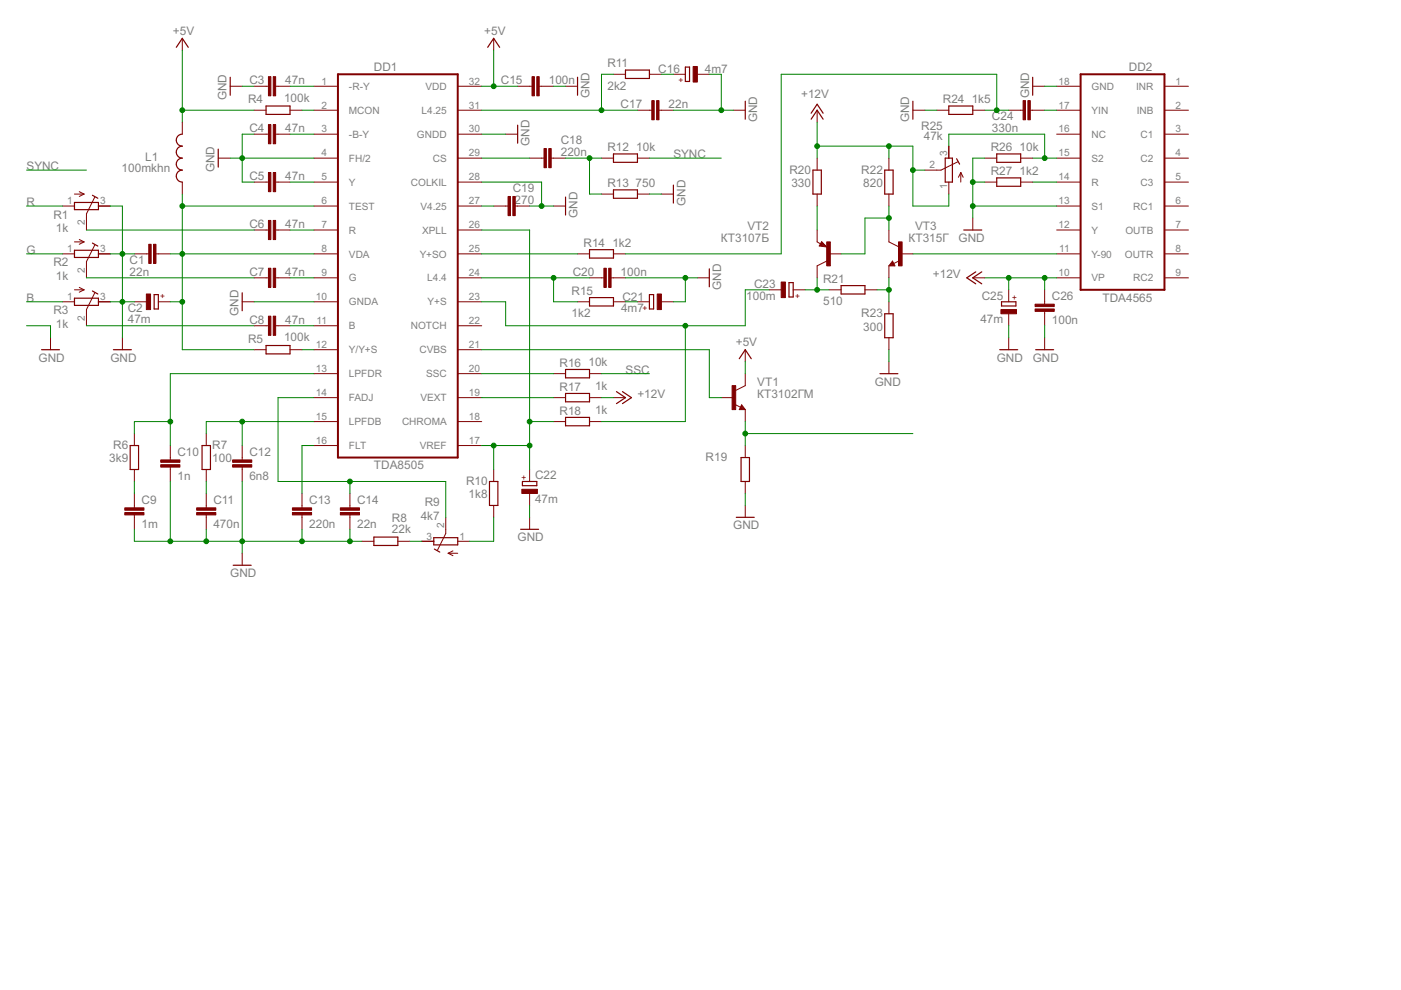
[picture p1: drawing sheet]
<svg xmlns="http://www.w3.org/2000/svg" width="297mm" height="210mm" viewBox="0 0 297 210" stroke-linecap="round" stroke-linejoin="round" font-family="sans-serif">
<path d="M71.6 15.7h25.4v81.3h-25.4zM229.1 15.7h17.8v45.7h-17.8z" fill="none" stroke="#800000" stroke-width=".42"/>
<g fill="none" stroke="#800000" stroke-width=".21">
<path d="M38.7 8.1v2.6M48.8 18.3h2.6M53.9 18.3h3M58.4 18.3h3.1M66.6 18.3h5M97 18.3h5.1M104.7 8.1v2.6M109.7 18.3h3.1M114.3 18.3h3.1M119.9 18.3h2.5M130.1 15.7h2.5M137.7 15.7h2.5"/>
<path d="M142.8 15.7h2.5M147.8 15.7h2.6M218.9 18.3h2.6M224 18.3h5.1M246.9 18.3h5.1M38.7 25.9v2.5M38.7 38.6v2.5M46.3 33.5h2.5M53.9 23.4h2.5M53.9 28.4h3M53.9 38.6h3M58.4 28.4h3.1"/>
<path d="M58.4 38.6h3.1M61.5 23.4h2.5M66.6 23.4h5M66.6 28.4h5M66.6 33.5h5M66.6 38.6h5M97 23.4h5.1M97 28.4h5.1M97 33.5h5.1M97 38.6h5.1M107.2 28.4h2.5M112.3 33.5h3"/>
<path d="M116.9 33.5h3M127.5 33.5h2.6M135.1 23.4h3.1M135.1 33.5h2.6M139.7 23.4h3.1M155.5 23.4h2.5M173.2 23.4v2.5M173.2 33.5v2.6M188.5 33.5v2.6M193.5 23.4h2.6M198.6 23.4h2.6M201.2 31v2.5"/>
<path d="M201.2 38.6v2.5M203.1 34.3l-3.6 1.8h-3.4M203.7 36.6v2M203.7 36.6l.5 1M203.7 36.6l-.5 1M206.2 23.4h2.6M208.8 33.5h2.5M208.8 38.6h2.5M213.9 23.4h3M216.4 33.5h2.5M216.4 38.6h2.5M218.4 23.4h3.1"/>
<path d="M224 23.4h5.1M224 28.4h5.1M224 33.5h5.1M224 38.6h5.1M246.9 23.4h5.1M246.9 28.4h5.1M246.9 33.5h5.1M246.9 38.6h5.1M13.3 43.7h2.5M13.3 53.8h2.5M15.8 41.1h2M15.8 51.3h2"/>
<path d="M16.8 50.8l1 .5M16.8 40.6l1 .5M17.8 51.3l-1 .5M17.8 41.1l-1 .6M20.1 41.8l-1.8 3.5v3.5M20.1 52l-1.8 3.5v3.4M20.9 43.7h2.5M20.9 53.8h2.5M28.5 53.8h3M33.1 53.8h3M53.9 48.8h3M53.9 58.9h3"/>
<path d="M58.4 48.8h3.1M58.4 58.9h3.1M66.6 43.7h5M66.6 48.8h5M66.6 53.8h5M66.6 58.9h5M97 43.7h5.1M97 48.8h5.1M97 53.8h5.1M97 58.9h5.1M104.7 43.7h3M109.2 43.7h3.1"/>
<path d="M117.4 43.7h2.5M122.4 53.8h2.6M125 58.9h3M127.5 41.1h2.6M129.6 58.9h3M130.1 53.8h2.5M135.1 41.1h2.6M140.2 41.1h2.6M147.8 58.9h2.6M173.2 41.1v2.6M173.2 48.8v2.5l.8 .4M174.2 51.2l1.1 1.2-1.6-.2z"/>
<path d="M175.3 55.4l-2.1 1v2.5M175.8 53.8h2.5M188.5 48.8v2.5l2 1M188.5 41.1v2.6M188.5 56.4v2.5M189.2 55.4l.5 1h-1.2zM190.7 55.3l-1.2 .6M191 53.8h2.5M206.2 58.9h2.6M206.2 46.2v2.6M224 43.7h5.1M224 48.8h5.1"/>
<path d="M224 53.8h5.1M224 58.9h5.1M246.9 43.7h5.1M246.9 48.8h5.1M246.9 53.8h5.1M246.9 58.9h5.1M10.7 71.6v2.5M13.3 64h2.5M15.8 61.4h2M16.8 60.9l1 .5M17.8 61.4l-1 .6M20.1 62.1l-1.8 3.5v3.5"/>
<path d="M20.9 64h2.5M26 71.6v2.5M28.5 64h2.5M33.6 64h2.5M51.4 64h2.5M53.9 69.1h3M53.9 74.1h2.5M58.4 69.1h3.1M61.5 74.1h2.5M66.6 64h5M66.6 69.1h5M66.6 74.1h5"/>
<path d="M66.6 79.2h5M97 64h5.1M97 69.1h5.1M97 74.1h5.1M97 79.2h5.1M117.4 79.2h2.5M122.4 64h2.6M125 79.2h2.5M130.1 64h2.5M135.1 64h2.6M140.2 64h2.6M158 79.2v2.6l-2 1"/>
<path d="M158 74.1v2.6M163.1 61.4h2.5M168.2 61.4h2.5M175.8 61.4h2.5M183.4 61.4h2.5M188.5 64v2.5M188.5 71.6v2.5M188.5 76.7v2.5M213.9 61.4v2.6M213.9 66.5v2.6M213.9 71.6v2.5M221.5 61.4v3.1"/>
<path d="M221.5 66v3.1M221.5 71.6v2.5M28.5 91.9v2.6M28.5 99.5v2.6M36.1 94.5v3M36.1 99v3.1M43.7 91.9v2.6M43.7 99.5v2.6M51.4 94.5v3M51.4 99v3.1M66.6 84.3h5M66.6 94.5h5"/>
<path d="M66.6 89.4h5M97 84.3h5.1M97 94.5h5.1M97 89.4h5.1M104.7 99.5v2.6M112.3 99.5v2.6M117.4 84.3h2.5M117.4 89.4h2.5M125 84.3h2.5M125 89.4h2.5M130.1 84.3h2.5M152.9 84.3h2.6"/>
<path d="M155.8 85.7l1.2 .6M157.2 85.8l.8 1h-1.3zM158 86.8v2.6M158 94.5v2.5M28.5 104.6v3.1M28.5 109.2v3M43.7 104.6v3.1M43.7 109.2v3M51.4 117.3v2.5M64 104.6v3.1M64 109.2v3M74.2 104.6v3.1"/>
<path d="M74.2 109.2v3M76.7 114.8h2.6M84.3 114.8h2.6M89.4 114.8h2.6M94.5 109.7v3.4l-1.7 3.5M95 117.3h2M95 117.3l1 .5M96 116.8l-1 .5M97 114.8h2.6M104.7 107.2v2.5M112.3 104.6v2.6M112.3 109.7v2.5"/>
<path d="M158 102.1v2.5M158 107.2v2.5"/>
</g>
<g fill="none" stroke="#800000" stroke-width=".25">
<path d="M37.4 10l1.3-1.9 1.2 1.9M48.8 16.4v3.8M103.4 10l1.3-1.9 1.2 1.9M122.4 16.4v3.8M132.6 14.9h5.1v1.7h-5.1zM145.3 14.2h.9v3.1h-.9zM218.9 16.4v3.8M38.7 28.4a1.27 1.27 0 0 0-1.3 1.3 1.27 1.27 0 0 0 1.3 1.3 1.27 1.27 0 0 0-1.3 1.3 1.27 1.27 0 0 0 1.3 1.2 1.27 1.27 0 0 0-1.3 1.3 1.27 1.27 0 0 0 1.3 1.3 1.27 1.27 0 0 0-1.3 1.2 1.27 1.27 0 0 0 1.3 1.3M46.3 31.6v3.8M56.4 22.5h5.1v1.8h-5.1zM109.7 26.5v3.9M130.1 32.6h5v1.8h-5z"/>
<path d="M142.8 39.2v3.9M158 21.5v3.8M172 25.3l1.2-1.9 1.3 1.9M172 24l1.2-1.9 1.3 1.9M172.4 36.1h1.7v5h-1.7zM187.6 36.1h1.8v5h-1.8zM193.5 21.5v3.8M200.4 33.5h1.5v5.1h-1.5zM201.2 22.5h5v1.8h-5zM202.8 33.7l.7 1.1M211.3 32.6h5.1v1.8h-5.1zM211.3 37.7h5.1v1.8h-5.1z"/>
<path d="M15.8 42.9h5.1v1.5h-5.1zM15.8 53.1h5.1v1.5h-5.1zM19.6 51.5l1.1 .7M19.6 41.4l1.1 .6M119.9 41.8v3.8M125 52.9h5.1v1.8h-5.1zM130.1 40.3h5v1.7h-5zM150.4 57v3.8M167.3 59.9h.9v3.1h-.9zM174.3 51.9h.3l-.3-.2-.3 .3 1 .2-.7-.8-.4 .6M189.2 55.9l-.1 .2h.4l-.3-.5-.5 .6h.8M204.3 48.8h3.9"/>
<path d="M206.9 57.6l-1.9 1.3 1.9 1.3M208.2 57.6l-2 1.3 2 1.3M8.8 74.1h3.8M15.8 63.2h5.1v1.5h-5.1zM19.6 61.7l1.1 .6M24 74.1h3.9M32.7 62.5h.9v3h-.9zM51.4 62.1v3.8M56.4 73.3h5.1v1.7h-5.1zM119.9 78.3h5.1v1.8h-5.1zM125 63.1h5.1v1.8h-5.1zM137.7 62.5h.9v3h-.9z"/>
<path d="M156.7 76.1l1.3-2 1.3 2M178.3 60.6h5.1v1.7h-5.1zM186.6 79.2h3.8M187.6 66.5h1.8v5.1h-1.8zM212 74.1h3.8M212.3 64h3.1v.9h-3.1zM219.6 74.1h3.8M27.6 94.5h1.8v5h-1.8zM42.8 94.5h1.8v5h-1.8zM119.9 83.4h5.1v1.8h-5.1zM119.9 88.5h5.1v1.8h-5.1zM130.7 83l1.9 1.3-1.9 1.3"/>
<path d="M132 83l1.9 1.3-1.9 1.3M157.1 97h1.8v5.1h-1.8zM157.2 86.3l.2 .3h-.4l.2-.5 .6 .6h-.8M49.4 119.8h3.9M79.3 113.9h5v1.8h-5zM92 114h5v1.5h-5zM92.1 116.4l1.1 .7M103.8 102.1h1.8v5.1h-1.8zM110.4 112.2h3.8M110.8 102.1h3v.9h-3zM156.1 109.7h3.8"/>
</g>
<g fill="#800000" stroke="#800000" stroke-width=".21">
<path d="M110.6 103.7h3.3v.9h-3.3z"/>
<path d="M139.3 62.3h.9v3.3h-.9z"/>
<path d="M129.1 56.9h.5v4h-.5z"/>
<path d="M128 56.9h.5v4h-.5z"/>
<path d="M108.7 41.7h.5v4h-.5z"/>
<path d="M107.7 41.7h.5v4h-.5z"/>
<path d="M147 14.1h.8v3.3h-.8z"/>
<path d="M139.2 21.3h.5v4.1h-.5z"/>
<path d="M138.2 21.3h.5v4.1h-.5z"/>
<path d="M217.9 21.3h.5v4.1h-.5z"/>
<path d="M216.9 21.3h.5v4.1h-.5z"/>
<path d="M190.5 51.3h.8v5.1h-.8z"/>
<path d="M175.3 51.3h.7v5.1h-.7z"/>
<path d="M165.6 59.8h.9v3.3h-.9z"/>
<path d="M155.2 81.8h.8v5h-.8z"/>
<path d="M116.4 31.5h.5v4.1h-.5z"/>
<path d="M115.3 31.5h.5v4.1h-.5z"/>
<path d="M113.8 16.3h.5v4h-.5z"/>
<path d="M112.8 16.3h.5v4h-.5z"/>
<path d="M32.6 51.8h.5v4.1h-.5z"/>
<path d="M31.5 51.8h.5v4.1h-.5z"/>
<path d="M31 62.3h.9v3.3h-.9z"/>
<path d="M57.9 16.3h.5v4h-.5z"/>
<path d="M56.9 16.3h.5v4h-.5z"/>
<path d="M57.9 26.4h.5v4.1h-.5z"/>
<path d="M56.9 26.4h.5v4.1h-.5z"/>
<path d="M57.9 36.6h.5v4h-.5z"/>
<path d="M56.9 36.6h.5v4h-.5z"/>
<path d="M57.9 46.7h.5v4.1h-.5z"/>
<path d="M56.9 46.7h.5v4.1h-.5z"/>
<path d="M57.9 56.9h.5v4h-.5z"/>
<path d="M56.9 56.9h.5v4h-.5z"/>
<path d="M57.9 67h.5v4.1h-.5z"/>
<path d="M56.9 67h.5v4.1h-.5z"/>
<path d="M26.5 108.7h4v.5h-4z"/>
<path d="M26.5 107.7h4v.5h-4z"/>
<path d="M34.1 98.5h4v.5h-4z"/>
<path d="M34.1 97.5h4v.5h-4z"/>
<path d="M41.7 108.7h4.1v.5h-4.1z"/>
<path d="M41.7 107.7h4.1v.5h-4.1z"/>
<path d="M49.3 98.5h4.1v.5h-4.1z"/>
<path d="M49.3 97.5h4.1v.5h-4.1z"/>
<path d="M62 108.7h4.1v.5h-4.1z"/>
<path d="M62 107.7h4.1v.5h-4.1z"/>
<path d="M72.2 108.7h4v.5h-4z"/>
<path d="M72.2 107.7h4v.5h-4z"/>
<path d="M212.2 65.6h3.3v.9h-3.3z"/>
<path d="M219.5 65.5h4v.5h-4z"/>
<path d="M219.5 64.5h4v.5h-4z"/>
</g>
<g fill="none" stroke="#008000" stroke-width=".21">
<path d="M38.7 10.7v15.2M51.4 18.3h2.5M61.5 18.3h5.1M102.1 18.3h7.6M104.7 10.7v7.6M117.4 18.3h2.5M130.1 15.7h-2.6v7.7M140.2 15.7h2.6M150.4 15.7h2.5v7.7M221.5 18.3h2.5M5.6 36.1h12.7M38.7 23.4h15.2"/>
<path d="M48.8 33.5h17.8M53.9 28.4h-2.5v10.2h2.5M61.5 28.4h5.1M61.5 38.6h5.1M64 23.4h2.6M102.1 33.5h10.2M102.1 28.4h5.1M102.1 38.6h12.7v5.1M102.1 23.4h33M119.9 33.5h7.6M125 33.5v7.6h2.5M137.7 33.5h15.2"/>
<path d="M142.8 23.4h12.7M173.2 31h20.3v12.7h7.7v-2.6M173.2 25.9v7.6M188.5 31v2.5M193.5 36.1h2.6M196.1 23.4h2.5M201.2 31v-2.6h20.3v5.1M206.2 38.6h2.6M208.8 33.5h-2.6v12.7M208.8 23.4h5.1M211.3 23.4v-7.7h-45.7v38.1h-33M218.9 33.5h5.1"/>
<path d="M218.9 38.6h5.1M221.5 23.4h2.5M5.6 43.7h7.7M5.6 53.8h7.7M18.3 58.9h35.6M18.3 48.8h35.6M23.4 43.7h2.6v27.9M23.4 53.8h5.1M36.1 53.8h30.5M38.7 43.7h27.9M38.7 41.1v33h15.2M61.5 58.9h5.1"/>
<path d="M61.5 48.8h5.1M102.1 48.8h10.2v50.7M102.1 43.7h2.6M102.1 58.9h22.9M102.1 53.8h20.3M112.3 43.7h5.1M117.4 58.9v5.1h5M132.6 58.9h15.2M137.7 41.1h2.5M145.3 58.9v5.1h-2.5M173.2 43.7v5.1M173.2 58.9v2.5"/>
<path d="M188.5 43.7v5.1M188.5 58.9v5.1M188.5 46.2h-5.1v7.6h-5.1M193.5 53.8h30.5M206.2 43.7h17.8M208.8 58.9h15.2M213.9 58.9v2.5M221.5 58.9v2.5M5.6 64h7.7M5.6 69.1h5.1v2.5M18.3 69.1h35.6M23.4 64h5.1"/>
<path d="M36.1 64h2.6M53.9 64h12.7M61.5 69.1h5.1M64 74.1h2.6M66.6 79.2h-30.5v15.3M102.1 74.1h48.3v10.2h2.5M102.1 79.2h15.3M127.5 79.2h10.2M132.6 64h2.5M145.3 69.1v20.3h-17.8M158 76.7v2.5M163.1 61.4h-5.1v7.7h-50.8v-5.1h-5.1"/>
<path d="M170.7 61.4h5.1M185.9 61.4h2.6M188.5 74.1v2.6M213.9 69.1v2.5M221.5 69.1v2.5M36.1 89.4h-7.6v2.5M51.4 89.4v5.1M66.6 89.4h-22.9v2.5M66.6 94.5h-2.6v10.1M66.6 84.3h-7.7v17.8h35.6v7.6M102.1 84.3h15.3M102.1 94.5h10.2"/>
<path d="M104.7 94.5v5M112.3 89.4h5.1M127.5 84.3h2.6M158 89.4v5.1M158 91.9h35.5M28.5 112.2v2.6h48.2M28.5 102.1v2.5M36.1 102.1v12.7M43.7 102.1v2.5M43.7 112.2v2.6M51.4 102.1v15.2M64 112.2v2.6"/>
<path d="M74.2 102.1v2.5M74.2 112.2v2.6M86.9 114.8h2.5M104.7 109.7v5.1h-5.1M112.3 107.2v2.5M158 104.6v2.6"/>
</g>
<g fill="#008000" stroke="#008000" stroke-width=".21">
<circle cx="51.4" cy="33.5" r=".51"/>
<circle cx="36.1" cy="114.8" r=".51"/>
<circle cx="43.7" cy="114.8" r=".51"/>
<circle cx="64" cy="114.8" r=".51"/>
<circle cx="74.2" cy="114.8" r=".51"/>
<circle cx="51.4" cy="114.8" r=".51"/>
<circle cx="114.8" cy="43.7" r=".51"/>
<circle cx="145.3" cy="58.9" r=".51"/>
<circle cx="206.2" cy="38.6" r=".51"/>
<circle cx="206.2" cy="43.7" r=".51"/>
<circle cx="152.9" cy="23.4" r=".51"/>
<circle cx="26" cy="64" r=".51"/>
<circle cx="26" cy="53.8" r=".51"/>
<circle cx="38.7" cy="43.7" r=".51"/>
<circle cx="38.7" cy="53.8" r=".51"/>
<circle cx="38.7" cy="64" r=".51"/>
<circle cx="36.1" cy="89.4" r=".51"/>
<circle cx="74.2" cy="102.1" r=".51"/>
<circle cx="51.4" cy="89.4" r=".51"/>
<circle cx="104.7" cy="94.5" r=".51"/>
<circle cx="112.3" cy="94.5" r=".51"/>
<circle cx="112.3" cy="89.4" r=".51"/>
<circle cx="145.3" cy="69.1" r=".51"/>
<circle cx="117.4" cy="58.9" r=".51"/>
<circle cx="127.5" cy="23.4" r=".51"/>
<circle cx="211.3" cy="23.4" r=".51"/>
<circle cx="221.5" cy="33.5" r=".51"/>
<circle cx="188.5" cy="31" r=".51"/>
<circle cx="173.2" cy="31" r=".51"/>
<circle cx="193.5" cy="36.1" r=".51"/>
<circle cx="213.9" cy="58.9" r=".51"/>
<circle cx="221.5" cy="58.9" r=".51"/>
<circle cx="188.5" cy="46.2" r=".51"/>
<circle cx="188.5" cy="61.4" r=".51"/>
<circle cx="173.2" cy="61.4" r=".51"/>
<circle cx="104.7" cy="18.3" r=".51"/>
<circle cx="38.7" cy="23.4" r=".51"/>
<circle cx="158" cy="91.9" r=".51"/>
<circle cx="125" cy="33.5" r=".51"/>
</g>
<g font-size="2.8" fill="#808080">
<text x="36.7" y="7.4">+5V</text>
<text x="102.7" y="7.4">+5V</text>
<text x="52.9" y="17.9">C3</text>
<text x="60.5" y="17.9">47n</text>
<text x="79.3" y="15.1">DD1</text>
<text x="106.2" y="17.9">C15</text>
<text x="116.4" y="17.9">100n</text>
<text x="128.8" y="14.3">R11</text>
<text x="139.6" y="15.5">C16</text>
<text x="149.5" y="15.5">4m7</text>
<text x="239.4" y="15.1">DD2</text>
<text x="48" y="21.3" transform="rotate(-90 48 21.3)">GND</text>
<text x="52.6" y="21.9">R4</text>
<text x="60.2" y="21.6">100k</text>
<text x="125" y="20.8" transform="rotate(-90 125 20.8)">GND</text>
<text x="128.8" y="19.1">2k2</text>
<text x="131.6" y="23">C17</text>
<text x="141.7" y="23">22n</text>
<text x="169.9" y="20.8">+12V</text>
<text x="199.9" y="21.9">R24</text>
<text x="206" y="21.8">1k5</text>
<text x="218.2" y="20.8" transform="rotate(-90 218.2 20.8)">GND</text>
<text x="52.9" y="28.1">C4</text>
<text x="60.5" y="28.1">47n</text>
<text x="160.5" y="25.9" transform="rotate(-90 160.5 25.9)">GND</text>
<text x="192.8" y="25.9" transform="rotate(-90 192.8 25.9)">GND</text>
<text x="195.3" y="27.6">R25</text>
<text x="195.9" y="29.7">47k</text>
<text x="210.3" y="28.1">330n</text>
<text x="210.3" y="25.5">C24</text>
<text x="30.8" y="34">L1</text>
<text x="112.3" y="31" transform="rotate(-90 112.3 31)">GND</text>
<text x="118.9" y="33.1">220n</text>
<text x="118.9" y="30.6">C18</text>
<text x="128.8" y="32">R12</text>
<text x="134.9" y="32">10k</text>
<text x="142.8" y="33.5">SYNC</text>
<text x="210.1" y="32">R26</text>
<text x="216.2" y="32">10k</text>
<text x="5.6" y="36.1">SYNC</text>
<text x="25.8" y="36.6">100mkhn</text>
<text x="45.5" y="36.5" transform="rotate(-90 45.5 36.5)">GND</text>
<text x="52.9" y="38.2">C5</text>
<text x="60.5" y="38.2">47n</text>
<text x="108.7" y="40.8">C19</text>
<text x="128.8" y="39.6">R13</text>
<text x="134.8" y="39.6">750</text>
<text x="167.4" y="36.8">R20</text>
<text x="167.8" y="39.6">330</text>
<text x="182.6" y="36.8">R22</text>
<text x="183" y="39.6">820</text>
<text x="210.1" y="37.1">R27</text>
<text x="216.2" y="37.1">1k2</text>
<text x="5.6" y="43.7">R</text>
<text x="11.3" y="46.3">R1</text>
<text x="109.1" y="43.3">270</text>
<text x="122.4" y="46.2" transform="rotate(-90 122.4 46.2)">GND</text>
<text x="145.3" y="43.7" transform="rotate(-90 145.3 43.7)">GND</text>
<text x="5.6" y="53.8">G</text>
<text x="11.9" y="49.3">1k</text>
<text x="52.9" y="48.4">C6</text>
<text x="60.5" y="48.4">47n</text>
<text x="123.7" y="52.3">R14</text>
<text x="129.8" y="52.3">1k2</text>
<text x="152.9" y="51.3">КТ3107Б</text>
<text x="158.5" y="48.8">VT2</text>
<text x="192.6" y="51.3">КТ315Г</text>
<text x="194" y="48.8">VT3</text>
<text x="203.2" y="51.3">GND</text>
<text x="11.3" y="56.5">R2</text>
<text x="11.9" y="59.4">1k</text>
<text x="27.5" y="58.5">22n</text>
<text x="27.5" y="56">C1</text>
<text x="52.9" y="58.5">C7</text>
<text x="60.5" y="58.5">47n</text>
<text x="121.4" y="58.5">C20</text>
<text x="131.6" y="58.5">100n</text>
<text x="174.5" y="60">R21</text>
<text x="197.8" y="58.9">+12V</text>
<text x="5.6" y="64">B</text>
<text x="121.2" y="62.5">R15</text>
<text x="131.9" y="63.7">C21</text>
<text x="152.9" y="61.5" transform="rotate(-90 152.9 61.5)">GND</text>
<text x="158.2" y="63.5">100m</text>
<text x="159.9" y="61">C23</text>
<text x="174.5" y="64.8">510</text>
<text x="208.1" y="63.5">C25</text>
<text x="223" y="63.6">C26</text>
<text x="233.7" y="64">TDA4565</text>
<text x="11.3" y="66.7">R3</text>
<text x="11.9" y="69.6">1k</text>
<text x="27.1" y="68.6">47m</text>
<text x="27.1" y="66">C2</text>
<text x="50.6" y="67" transform="rotate(-90 50.6 67)">GND</text>
<text x="52.9" y="68.7">C8</text>
<text x="60.5" y="68.7">47n</text>
<text x="121.2" y="67.3">1k2</text>
<text x="131.7" y="66.3">4m7</text>
<text x="182.6" y="67.3">R23</text>
<text x="183" y="70.1">300</text>
<text x="207.9" y="68.6">47m</text>
<text x="223" y="68.7">100n</text>
<text x="8.2" y="76.7">GND</text>
<text x="23.4" y="76.7">GND</text>
<text x="52.6" y="72.7">R5</text>
<text x="60.2" y="72.4">100k</text>
<text x="118.6" y="77.7">R16</text>
<text x="124.8" y="77.7">10k</text>
<text x="156" y="73.4">+5V</text>
<text x="211.3" y="76.7">GND</text>
<text x="219" y="76.7">GND</text>
<text x="118.6" y="82.8">R17</text>
<text x="126.2" y="82.8">1k</text>
<text x="132.6" y="79.2">SSC</text>
<text x="160.5" y="81.8">VT1</text>
<text x="185.5" y="81.8">GND</text>
<text x="118.6" y="87.9">R18</text>
<text x="126.2" y="87.9">1k</text>
<text x="135.1" y="84.3">+12V</text>
<text x="160.5" y="84.3">КТ3102ГМ</text>
<text x="24" y="95.2">R6</text>
<text x="45" y="95.2">R7</text>
<text x="23.2" y="98">3k9</text>
<text x="37.6" y="101.7">1n</text>
<text x="37.6" y="96.6">C10</text>
<text x="45" y="98">100</text>
<text x="52.9" y="101.7">6n8</text>
<text x="52.9" y="96.6">C12</text>
<text x="79.3" y="99.5">TDA8505</text>
<text x="113.4" y="101.6">C22</text>
<text x="149.6" y="97.7">R19</text>
<text x="30" y="106.8">C9</text>
<text x="45.2" y="106.8">C11</text>
<text x="65.6" y="106.8">C13</text>
<text x="75.7" y="106.8">C14</text>
<text x="90" y="107.3">R9</text>
<text x="98.8" y="102.8">R10</text>
<text x="99.4" y="105.6">1k8</text>
<text x="113.4" y="106.7">47m</text>
<text x="30" y="111.9">1m</text>
<text x="45.2" y="111.9">470n</text>
<text x="65.6" y="111.9">220n</text>
<text x="75.7" y="111.9">22n</text>
<text x="83.1" y="113">22k</text>
<text x="83.1" y="110.7">R8</text>
<text x="89.2" y="110.2">4k7</text>
<text x="155.5" y="112.2">GND</text>
<text x="109.8" y="114.8">GND</text>
<text x="48.8" y="122.4">GND</text>
</g>
<g font-size="2.4" fill="#808080">
<text x="68.1" y="17.9">1</text>
<text x="99.4" y="17.9">32</text>
<text x="224.4" y="17.9">18</text>
<text x="249.2" y="17.9">1</text>
<text x="68.1" y="23">2</text>
<text x="74" y="19.1">-R-Y</text>
<text x="90.2" y="19.1">VDD</text>
<text x="99.4" y="23">31</text>
<text x="224.4" y="23">17</text>
<text x="231.4" y="19.1">GND</text>
<text x="240.9" y="19.1">INR</text>
<text x="249.2" y="23">2</text>
<text x="68.1" y="28.1">3</text>
<text x="74" y="24.1">MCON</text>
<text x="74" y="29.2">-B-Y</text>
<text x="88.4" y="29.2">GNDD</text>
<text x="89.4" y="24.1">L4.25</text>
<text x="99.4" y="28.1">30</text>
<text x="224.4" y="28.1">16</text>
<text x="231.4" y="24.1">YIN</text>
<text x="231.4" y="29.2">NC</text>
<text x="241" y="24.1">INB</text>
<text x="241.8" y="29.2">C1</text>
<text x="249.2" y="28.1">3</text>
<text x="68.1" y="33.2">4</text>
<text x="74" y="34.3">FH/2</text>
<text x="91.8" y="34.3">CS</text>
<text x="99.4" y="33.2">29</text>
<text x="197.1" y="35.7">2</text>
<text x="200.8" y="33.2" transform="rotate(-90 200.8 33.2)">3</text>
<text x="224.4" y="33.2">15</text>
<text x="231.4" y="34.3">S2</text>
<text x="241.8" y="34.3">C2</text>
<text x="249.2" y="33.2">4</text>
<text x="68.1" y="38.2">5</text>
<text x="74" y="39.4">Y</text>
<text x="87.1" y="39.4">COLKIL</text>
<text x="99.4" y="38.2">28</text>
<text x="200.8" y="40.1" transform="rotate(-90 200.8 40.1)">1</text>
<text x="224.4" y="38.2">14</text>
<text x="231.4" y="39.4">R</text>
<text x="241.8" y="39.4">C3</text>
<text x="249.2" y="38.2">5</text>
<text x="14.2" y="43.3">1</text>
<text x="18" y="47.8" transform="rotate(-90 18 47.8)">2</text>
<text x="21.2" y="43.3">3</text>
<text x="68.1" y="43.3">6</text>
<text x="74" y="44.4">TEST</text>
<text x="89.1" y="44.4">V4.25</text>
<text x="99.4" y="43.3">27</text>
<text x="224.4" y="43.3">13</text>
<text x="231.4" y="44.4">S1</text>
<text x="240.3" y="44.4">RC1</text>
<text x="249.2" y="43.3">6</text>
<text x="14.2" y="53.5">1</text>
<text x="21.2" y="53.5">3</text>
<text x="68.1" y="48.4">7</text>
<text x="68.1" y="53.5">8</text>
<text x="74" y="49.5">R</text>
<text x="89.5" y="49.5">XPLL</text>
<text x="99.4" y="48.4">26</text>
<text x="99.4" y="53.5">25</text>
<text x="224.4" y="48.4">12</text>
<text x="224.6" y="53.5">11</text>
<text x="231.4" y="49.5">Y</text>
<text x="238.6" y="49.5">OUTB</text>
<text x="249.2" y="53.5">8</text>
<text x="249.2" y="48.4">7</text>
<text x="18" y="57.9" transform="rotate(-90 18 57.9)">2</text>
<text x="68.1" y="58.6">9</text>
<text x="74" y="54.6">VDA</text>
<text x="74" y="59.7">G</text>
<text x="89" y="54.6">Y+SO</text>
<text x="90.6" y="59.7">L4.4</text>
<text x="99.4" y="58.6">24</text>
<text x="224.4" y="58.6">10</text>
<text x="231.4" y="54.6">Y-90</text>
<text x="231.4" y="59.7">VP</text>
<text x="238.5" y="54.6">OUTR</text>
<text x="240.3" y="59.7">RC2</text>
<text x="249.2" y="58.6">9</text>
<text x="14.2" y="63.6">1</text>
<text x="21.2" y="63.6">3</text>
<text x="66.9" y="63.6">10</text>
<text x="74" y="64.8">GNDA</text>
<text x="90.7" y="64.8">Y+S</text>
<text x="99.4" y="63.6">23</text>
<text x="18" y="68.1" transform="rotate(-90 18 68.1)">2</text>
<text x="67.1" y="68.7">11</text>
<text x="74" y="69.8">B</text>
<text x="87.1" y="69.8">NOTCH</text>
<text x="99.4" y="68.7">22</text>
<text x="66.9" y="73.8">12</text>
<text x="74" y="74.9">Y/Y+S</text>
<text x="88.9" y="74.9">CVBS</text>
<text x="99.4" y="73.8">21</text>
<text x="66.9" y="78.9">13</text>
<text x="66.9" y="83.9">14</text>
<text x="74" y="80">LPFDR</text>
<text x="90.3" y="80">SSC</text>
<text x="99.4" y="78.9">20</text>
<text x="99.4" y="83.9">19</text>
<text x="66.9" y="89">15</text>
<text x="74" y="85.1">FADJ</text>
<text x="89.2" y="85.1">VEXT</text>
<text x="99.4" y="89">18</text>
<text x="66.9" y="94.1">16</text>
<text x="74" y="95.2">FLT</text>
<text x="74" y="90.1">LPFDB</text>
<text x="85.2" y="90.1">CHROMA</text>
<text x="89" y="95.2">VREF</text>
<text x="99.4" y="94.1">17</text>
<text x="94.2" y="111.9" transform="rotate(-90 94.2 111.9)">2</text>
<text x="90.4" y="114.4">3</text>
<text x="97.4" y="114.4">1</text>
</g>
<g font-size="2" fill="#800000">
<text x="143.9" y="17.6">+</text>
<text x="34" y="63.4">+</text>
<text x="136.2" y="65.8">+</text>
<text x="168.6" y="63.3">+</text>
<text x="215.7" y="63.6" transform="rotate(-90 215.7 63.6)">+</text>
<text x="111.7" y="101.7" transform="rotate(-90 111.7 101.7)">+</text>
</g>
</svg>
